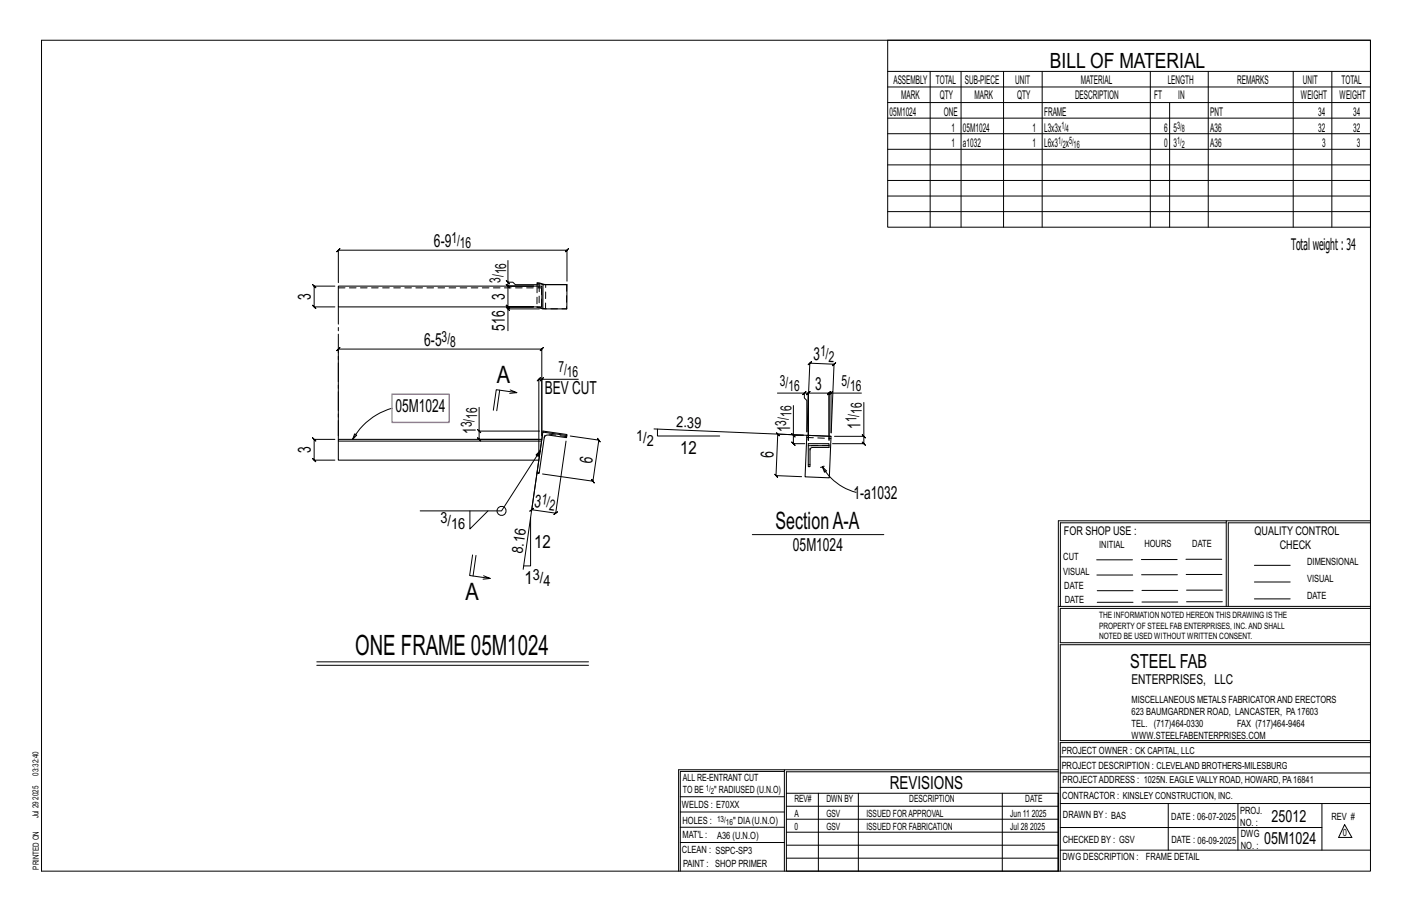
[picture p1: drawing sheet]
<svg xmlns="http://www.w3.org/2000/svg" width="432mm" height="279mm" viewBox="0 0 432 279" stroke-linecap="round" stroke-linejoin="round" font-family="sans-serif">
<g fill="none" stroke="#000" stroke-width=".31">
<path d="M12.7 12.3h406.4v254h-406.4zM271.5 12.3h147.6v57.2h-147.6zM271.5 21.8h147.6M271.5 26.6h147.6M271.5 31.4h147.6M271.5 36.1h147.6M284.5 21.8v47.7M293.9 21.8v47.7M306.9 21.8v47.7M318.7 21.8v47.7M351.8 21.8v47.7M357.7 31.4v38.1"/>
<path d="M369.5 21.8v47.7M395.5 21.8v47.7M407.3 21.8v47.7M271.5 40.9h147.6M271.5 45.6h147.6M271.5 50.4h147.6M271.5 55.2h147.6M271.5 59.9h147.6M155.3 79.6v6.7h1.5l.8 .7h7.4M271.5 64.7h147.6M102.4 87.5h-6.3l-.5-.5 1 1-.5-.5v6.3l-.5-.5 1 1-.5-.5h6.3M154.8 93.9l1 1z"/>
<path d="M154.8 85.8l1 1zM155.3 86.3v1.2l-.5-.5 1 1-.5-.5h7.9h-7.9l-.5-.5 1 1-.5-.5v6.3l-.5-.5 1 1-.5-.5h7.8h-7.8l-.5-.5 1 1-.5-.5v.6M164.9 94.4h-9.6v6.7M173.4 86v-9.5l.5-.5-1 1 .5-.5h-69.9l.5-.5-1 1 .5-.5v9.9M152.8 119.3l-.9 6.3M156 119.2l2 .8-6.2-.9-.9 6.3M165.2 116.4l1-1zM165.7 115.9h-.9l.5-.5-1 1 .5-.5v23.7M176.9 115.9h-11.2v17.4v-26.6l.5-.5-1 1 .5-.5h-62.2l.5-.5-1 1 .5-.5v26.6M102.4 134.3h-6.3l-.5-.5 1 1-.5-.5v6.4l-.5-.5 1 1-.5-.5h6.3M108.4 132.6l.7 .4-1.3 1.3zM119.9 124.8a20.1 20.1 0 0 0-12.1 9.5"/>
<path d="M146 131.3l1 1zM146.5 124.5v7.3h18.5M146.5 131.8v2.5l-.5-.5 1 1-.5-.5h18.1M158 120l-2.1 .2M165.2 137.8l-1.3 1.3 .7 .4 .6-1.7-11.8 18.4h-24.9M165.9 133.1l-3.3 22.7-.6 .4 1.2-.8-.6 .4 7.3 1.1-.5 .4 1.1-.9-.6 .5 3.2-22.1M174.4 133.3l8.7 1.2-.4-.5 .8 1.1-.4-.6-1.8 12.6-.4-.6 .8 1.2-.4-.6-15.4-2.2M200 131.1l54.1 2.3M201.1 131.2v2.1h19M237.7 120.2h8.3v1.5l.7 .7v9.6M242.1 132.6l1 1zM242.6 124v9.1h3.1"/>
<path d="M242.6 133.1v2.5l-.5-.5 1 1-.5-.5h3.5M245.7 133l-7.9-.3-.4-.5 .9 1-.5-.5-.5 12.7-.5-.5 1 1-.5-.5 7.8 .3M246 120.2l-.5 .5 1-1zM246 120.2h1.2l-.5 .5 1-1-.5 .5v14.4v-14.4l-.5 .5 1-1-.5 .5h6.3l-.5 .5 1-1-.5 .5v14.4v-14.4l-.5 .5 1-1-.5 .5h.6M246.8 132l.8-21-.5 .5 1.1-1-.6 .5 7.5 .3-.6 .5 1.1-.9-.5 .4-.9 21M254.1 120.2l.5-.5-1 1zM263.4 120.2h-9.3v12.1M263.7 132.9l1 1zM264.2 123v10.4h-9M264.2 133.4v2.2l-.5-.5 1 1-.5-.5h-9.6M143.7 156.2v5.5l5.5-5.5M162.3 158.2v14.8h-2.2"/>
<path d="M164.2 144.6l-4.2 29.4M251.5 142.7l1.3 1.3-.7 .4zM251.5 142.7a16.9 16.9 0 0 0 10.3 7.8M251.5 142.7l-.6 .1M252.1 142.5l-.6 .2M375 159.8h-50.7v25.6M375 159.2h-51.3l-.1 107.1M419.1 159.2h-44.1v26.2M419.1 159.8h-43.5v25.6M144.5 169.6l-.9 6.3 6.3 .9-2-.8M145.6 169.8l-.9 6.3M149.9 176.8l-2.2 .3"/>
<path d="M230.1 163.4h40.2M335.4 171.1h10.9M335.4 175.8h11M349 171h11M349.1 175.7h11M362.7 171h10.9M362.7 175.6h11M383.6 172.8h11M383.6 177.9h11M323.7 185.4h95.4M335.5 184.1h11M335.5 180.6h11"/>
<path d="M349.2 184h11M349.2 180.5h11M362.9 180.4h10.9M362.9 184h10.9M383.6 183.1h11M419.1 186h-94.9v10.5h94.9M419.1 197.1h-94.9v29.3h94.9v.6h-94.9v39.3M96.9 202.3h83.1M96.9 203.4h83.1M239.9 235.8h-31.9v30.5M239.9 235.3h-32.4v31M323.6 235.3h-83.7v31"/>
<path d="M323.6 235.9h-83.1v6.6M324.2 236.3h94.9M324.2 231.4h94.9M208 252.9h31.9M208 257.5h31.9M208 243.6h31.9M208 248.2h31.9M240.5 242.5h83.1v23.8h-83.1zM240.5 258.4h83.1M240.5 254.4h83.1M240.5 250.4h83.1M240.5 246.5h83.1"/>
<path d="M250.3 242.5v23.8M262.5 242.5v23.8M306.5 242.5v23.8M324.2 253h80.1M324.2 245.6h94.9M324.2 259.9h94.9M324.2 240.7h94.9M357.3 245.6v14.3M378.6 245.6v14.3M404.3 245.6v14.3M411.2 252.1l2.2 3.9h-4zM240.5 262.3h83.1"/>
<circle cx="153.4" cy="156.2" r="1.38"/>
</g>
<path d="M103.5 87.5h62.2v6.3h-62.2zM164.2 93.8l1.8 .6M164.3 86.5l2.3 .5h6.8M166.1 87h7.3l-.1 7.4h-7.3zM166.1 87l-1.8-.5-.1 1M103.5 134.8v5.9h61.3M165.7 134.3h-62.2v.5h62.1M166 132.1l7.3 1-.1 .7-5.6-.8a1.06 1.06 0 0 0-1.2 .9l-1.5 10.8-.7-.1zM166 132.1l.1-.3 7.3 1-.1 .3M246.7 133.1l7.4 .3-.5 12.7-7.4-.3zM247.2 135.6h6.3v1.2h-5a.8 .8 0 0 0-.8 .8v5.1h-.5zM247.2 136.2h6.3" fill="none" stroke="#000" stroke-width=".32"/>
<g fill="none" stroke="#000" stroke-width=".31" stroke-dasharray="2 1.4">
<path d="M103.5 88l62 .1M164.2 87.5v6.3M164.8 87.5v.5M164.9 93.9h-.7M165.5 88.1l.1 5.7M166.8 94.4l-1.9-.5v-7.4M173.3 87l-.1 7.4h-6h-.4l.1-7.4M173.3 94.4h-.1M166.4 133.9l.1-.3M173.3 133.5l-5.6-.8a1.06 1.06 0 0 0-1.2 .9M246.7 133.7l7.4 .3M247.7 137.6v-.6"/>
<path d="M253.5 136.2h-5a.8 .8 0 0 0-.8 .8M164.9 144.4l-.6-.1M247.7 142h-.5"/>
</g>
<path d="M119.9 120.5h17.5v8.6h-17.5z" fill="none" stroke="#f0f" stroke-width=".5"/>
<path d="M103.5 134.3v-40.5" fill="none" stroke="#000" stroke-width=".31" stroke-dasharray="5.8 1 1 1"/>
<text font-size="8.6" x="108.6" y="200.4">ONE FRAME 05M1024</text>
<g font-size="7.3">
<text x="151.9" y="116.9">A</text>
<text x="237.2" y="161.7">SectionA-A</text>
<text x="142.4" y="183.3">A</text>
</g>
<text font-size="6.4" x="321.1" y="20.7">BILL OF MATERIAL</text>
<text font-size="5.9" x="345.6" y="204.1">STEEL FAB</text>
<g font-size="5.5">
<text x="132.7" y="75.5">6-9</text>
<text x="95.1" y="91.7" transform="rotate(-90 95.1 91.7)">3</text>
<text x="154.3" y="91.7" transform="rotate(-90 154.3 91.7)">3</text>
<text x="154.3" y="101.1" transform="rotate(-90 154.3 101.1)">516</text>
<text x="129.7" y="105.7">6-5</text>
<text x="248.7" y="110.1" transform="rotate(2 248.7 110.1)">3</text>
<text x="249.3" y="119.2">3</text>
<text x="166.7" y="120.5">BEV CUT</text>
<text x="120.9" y="126.1">05M1024</text>
<text x="263.2" y="131.2" transform="rotate(-90 263.2 131.2)">1</text>
<text x="145.5" y="132.7" transform="rotate(-90 145.5 132.7)">1</text>
<text x="241.6" y="132.1" transform="rotate(-90 241.6 132.1)">1</text>
<text x="95.1" y="138.5" transform="rotate(-90 95.1 138.5)">3</text>
<text x="181.1" y="141.8" transform="rotate(-82 181.1 141.8)">6</text>
<text x="208" y="138.9">12</text>
<text x="236.5" y="140" transform="rotate(-88 236.5 140)">6</text>
<text x="163.2" y="154.9" transform="rotate(8 163.2 154.9)">3</text>
<text x="261" y="152.4">1-a1032</text>
<text x="163.3" y="167.4">12</text>
<text x="242.5" y="168.4">05M1024</text>
<text x="160.4" y="178.6">1</text>
<text x="272.2" y="241.1">REVISIONS</text>
</g>
<g font-size="5.1">
<text x="388.9" y="251.3">25012</text>
<text x="386.6" y="258.1">05M1024</text>
</g>
<text font-size="4.9" x="394.8" y="76.4">Totalweight : 34</text>
<g font-size="4.7">
<text x="138" y="74.2">1/</text>
<text x="140.7" y="75.9">16</text>
<text x="154.8" y="83.9" transform="rotate(-90 154.8 83.9)">16</text>
<text x="153.1" y="86.5" transform="rotate(-90 153.1 86.5)">3/</text>
<text x="135.1" y="104.5">3/</text>
<text x="137.7" y="106.1">8</text>
<text x="170.8" y="113.7">7/</text>
<text x="250.8" y="108.9" transform="rotate(2 250.8 108.9)">1/</text>
<text x="253.3" y="110.7" transform="rotate(2 253.3 110.7)">2</text>
<text x="173.4" y="115.4">16</text>
<text x="238.5" y="117.9">3/</text>
<text x="241.1" y="119.6">16</text>
<text x="257.3" y="117.9">5/</text>
<text x="259.9" y="119.6">16</text>
<text x="144.3" y="130.6" transform="rotate(-90 144.3 130.6)">3/</text>
<text x="145.9" y="128" transform="rotate(-90 145.9 128)">16</text>
<text x="206.8" y="130.6" transform="rotate(2 206.8 130.6)">2.39</text>
<text x="240.4" y="130.1" transform="rotate(-90 240.4 130.1)">3/</text>
<text x="242" y="127.5" transform="rotate(-90 242 127.5)">16</text>
<text x="261.9" y="129.1" transform="rotate(-90 261.9 129.1)">1/</text>
<text x="263.6" y="126.5" transform="rotate(-90 263.6 126.5)">16</text>
<text x="194.6" y="134.7">1/</text>
<text x="197.8" y="136.3">2</text>
<text x="165.4" y="154" transform="rotate(8 165.4 154)">1/</text>
<text x="167.8" y="156" transform="rotate(8 167.8 156)">2</text>
<text x="134.7" y="160">3/</text>
<text x="138" y="161.7">16</text>
<text x="159.8" y="169.3" transform="rotate(-82 159.8 169.3)">8.16</text>
<text x="162.9" y="177.3">3/</text>
<text x="166.2" y="179">4</text>
</g>
<text font-size="4.2" x="346" y="209.1">ENTERPRISES, LLC</text>
<g font-size="3.7">
<text x="273.2" y="25.6">ASSEMBLY</text>
<text x="286.2" y="25.6">TOTAL</text>
<text x="295.1" y="25.6">SUB-PIECE</text>
<text x="310.4" y="25.6">UNIT</text>
<text x="330.5" y="25.6">MATERIAL</text>
<text x="357.1" y="25.6">LENGTH</text>
<text x="378.3" y="25.6">REMARKS</text>
<text x="398.4" y="25.6">UNIT</text>
<text x="410.2" y="25.6">TOTAL</text>
<text x="272.1" y="35.5">05M1024</text>
<text x="275.6" y="30.4">MARK</text>
<text x="287.4" y="30.4">QTY</text>
<text x="288.6" y="35.5">ONE</text>
<text x="298" y="30.4">MARK</text>
<text x="311" y="30.4">QTY</text>
<text x="319.3" y="35.5">FRAME</text>
<text x="328.7" y="30.4">DESCRIPTION</text>
<text x="353" y="30.4">FT</text>
<text x="360.3" y="30.4">IN</text>
<text x="370.1" y="35.5">PNT</text>
<text x="397.8" y="30.4">WEIGHT</text>
<text x="403.2" y="35.5">34</text>
<text x="409.6" y="30.4">WEIGHT</text>
<text x="413.8" y="35.5">34</text>
<text x="290.9" y="40.2">1</text>
<text x="294.5" y="40.2">05M1024</text>
<text x="315.8" y="40.2">1</text>
<text x="319.3" y="40.2">L3x3x</text>
<text x="356" y="40.2">6</text>
<text x="358.9" y="40.2">5</text>
<text x="370.1" y="40.2">A36</text>
<text x="403.2" y="40.2">32</text>
<text x="413.8" y="40.2">32</text>
<text x="290.9" y="45">1</text>
<text x="294.5" y="45">a1032</text>
<text x="315.8" y="45">1</text>
<text x="319.3" y="45">L6x3 x</text>
<text x="356" y="45">0</text>
<text x="358.9" y="45">3</text>
<text x="370.1" y="45">A36</text>
<text x="404.3" y="45">3</text>
<text x="415" y="45">3</text>
<text x="325.3" y="163.4">FOR SHOP USE :</text>
<text x="383.7" y="163.4">QUALITY CONTROL</text>
<text x="391.4" y="167.8">CHECK</text>
</g>
<g font-size="3.1">
<text x="324.6" y="39.4">1/</text>
<text x="326" y="40.5">4</text>
<text x="360" y="39.4">3/</text>
<text x="361.4" y="40.5">8</text>
<text x="323.6" y="44.1">1/ 5/</text>
<text x="325" y="45.3">2</text>
<text x="328.3" y="45.3">16</text>
<text x="360" y="44.1">1/</text>
<text x="361.4" y="45.3">2</text>
<text x="336.2" y="167.4">INITIAL</text>
<text x="350" y="167.1">HOURS</text>
<text x="364.6" y="167.2">DATE</text>
<text x="325.2" y="171.3">CUT</text>
<text x="399.8" y="172.8">DIMENSIONAL</text>
<text x="325.1" y="175.8">VISUAL</text>
<text x="399.8" y="177.9">VISUAL</text>
<text x="325.5" y="180">DATE</text>
<text x="325.7" y="184.4">DATE</text>
<text x="399.8" y="183.1">DATE</text>
<text x="346" y="215">MISCELLANEOUS METALS FABRICATORAND ERECTORS</text>
<text x="346" y="218.6">623 BAUMGARDNER ROAD, LANCASTER, PA17603</text>
<text x="346" y="225.8">WWW.STEELFABENTERPRISES.COM</text>
<text x="346" y="222.2">TEL. (717)464-0330</text>
<text x="378.3" y="222.2">FAX (717)464-9464</text>
<text x="324.7" y="230.5">PROJECT OWNER : CK CAPITAL, LLC</text>
<text x="208.8" y="238.8">ALL RE-ENTRANT CUT</text>
<text x="324.7" y="235.1">PROJECT DESCRIPTION : CLEVELAND BROTHERS-MILESBURG</text>
<text x="324.9" y="239.5">PROJECTADDRESS : 1025N. EAGLE VALLY ROAD, HOWARD, PA16841</text>
<text x="208.8" y="242.5">TO BE</text>
<text x="218.4" y="242.5">&quot; RADIUSED (U.N.O)</text>
<text x="242.9" y="245.3">REV#</text>
<text x="252.7" y="245.3">DWN BY</text>
<text x="278.1" y="245.3">DESCRIPTION</text>
<text x="313.5" y="245.3">DATE</text>
<text x="324.9" y="244.2">CONTRACTOR : KINSLEY CONSTRUCTION, INC.</text>
<text x="208.5" y="247">WELDS : E70XX</text>
<text x="208.7" y="251.7">HOLES :</text>
<text x="224.2" y="251.8">&quot; DIA(U.N.O)</text>
<text x="242.9" y="249.9">A</text>
<text x="252.7" y="249.9">GSV</text>
<text x="264.9" y="249.9">ISSUED FORAPPROVAL</text>
<text x="309" y="249.9">Jun 11</text>
<text x="315.5" y="249.9">2025</text>
<text x="325.1" y="250">DRAWN BY : BAS</text>
<text x="358.2" y="250.5">DATE : 06-07-2025</text>
<text x="379.3" y="248.9">PROJ.</text>
<text x="407.2" y="250.5">REV #</text>
<text x="208.7" y="256.3">MAT'L :</text>
<text x="219.3" y="256.4">A36 (U.N.O)</text>
<text x="242.9" y="253.8">0</text>
<text x="252.7" y="253.8">GSV</text>
<text x="264.9" y="253.8">ISSUED FOR FABRICATION</text>
<text x="309" y="253.8">Jul 28</text>
<text x="315" y="253.8">2025</text>
<text x="325" y="257.6">CHECKED BY : GSV</text>
<text x="358.3" y="257.7">DATE : 06-09-2025</text>
<text x="379.3" y="252.5">NO. :</text>
<text x="379.5" y="255.9">DWG</text>
<text x="410.6" y="255.5">0</text>
<text x="208.6" y="260.7">CLEAN : SSPC-SP3</text>
<text x="324.9" y="262.9">DWG DESCRIPTION :</text>
<text x="350.4" y="263">FRAME DETAIL</text>
<text x="379.5" y="259.5">NO. :</text>
<text x="208.9" y="265">PAINT : SHOP PRIMER</text>
</g>
<g font-size="2.7">
<text x="336.1" y="189">THE INFORMATION NOTED HEREON THIS DRAWING IS THE</text>
<text x="336.1" y="195.4">NOTED BE USED WITHOUT WRITTEN CONSENT.</text>
<text x="336.1" y="192.2">PROPERTY OF STEEL FAB ENTERPRISES, INC.AND SHALL</text>
</g>
<g font-size="2.6">
<text x="215.9" y="241.8">1/</text>
<text x="217.4" y="242.7">2</text>
<text x="219.3" y="251.1">13/</text>
<text x="222" y="252.1">16</text>
</g>
<g font-size="2.5">
<text x="11.7" y="237.1" transform="rotate(-90 11.7 237.1)">03:32:40</text>
<text x="11.8" y="244.4" transform="rotate(-90 11.8 244.4)">2025</text>
<text x="11.8" y="250.1" transform="rotate(-90 11.8 250.1)">Jul 29</text>
<text x="11.9" y="265.8" transform="rotate(-90 11.9 265.8)">PRINTED ON</text>
</g>
</svg>
